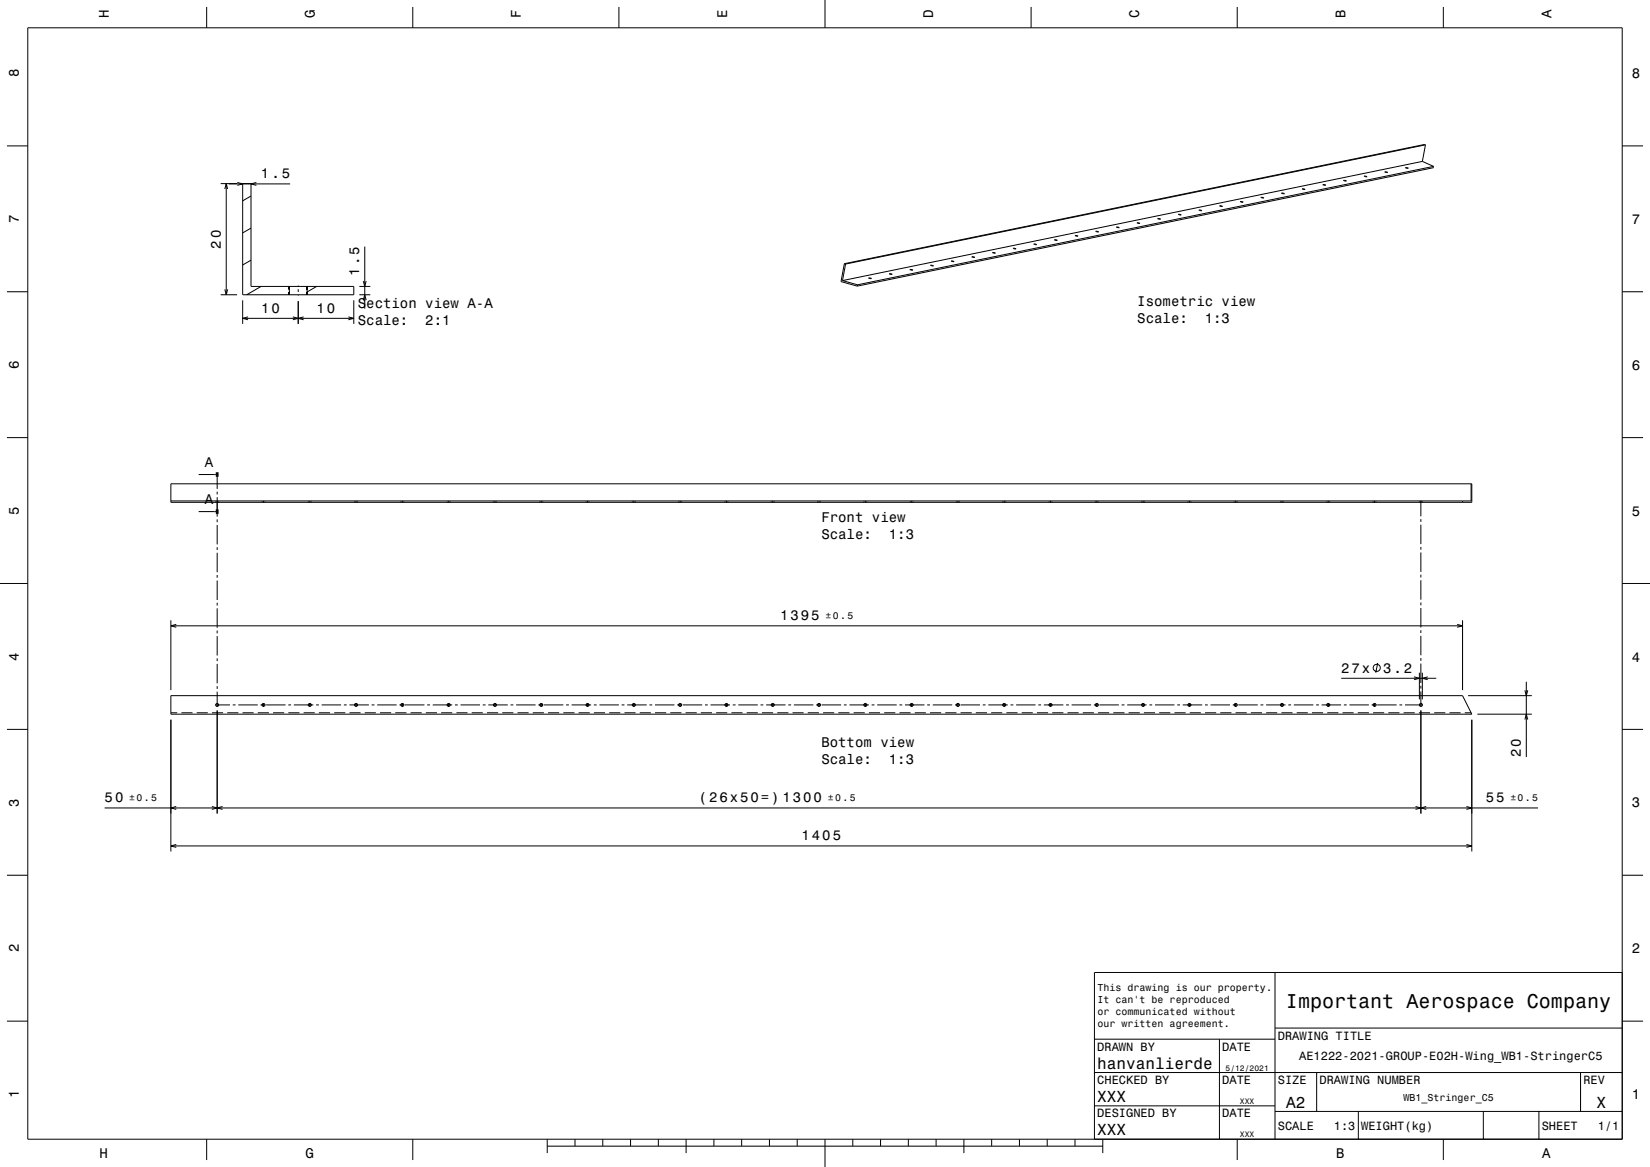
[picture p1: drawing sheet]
<svg xmlns="http://www.w3.org/2000/svg" width="594mm" height="420mm" viewBox="0 0 594 420" stroke-linecap="round" stroke-linejoin="round" font-family="sans-serif">
<g fill="none" stroke="#000" stroke-width=".36">
<path d="M10 10h574v400h-574zM74.4 2.5v7.5M148.6 2.5v7.5M222.8 2.5v7.5M297 0v10M371.2 2.5v7.5M445.4 2.5v7.5M519.6 2.5v7.5M2.5 52.5h7.5M512 58.1l4.1 1.8M512 58.1l-208.7 42.9M513.2 52.1l-.4-.1-208.8 42.9"/>
<path d="M513.2 52.1l-1.2 6M513.2 52.1l-208.8 42.9M516.1 59.9l-.1 .5-207.4 42.6M516.1 59.9l-207.4 42.6M584 52.5h7.5M79.4 66.1h6M80.9 68l.5-1.9 .6 1.9M81.4 66.1v40M82.4 66.2h22.1M85.4 65.7l2 .5-2 .5M87.4 66.1h3v37h37v3h-40zM90.4 70.5l-3 1.8"/>
<path d="M92.3 65.7l-1.9 .5 1.9 .5M416.7 78.7l1.1 .2zM424.2 77.1l1 .2zM431.6 75.6l1.1 .2zM439 74.1l1.1 .2zM446.5 72.6l1 .2zM453.9 71l1.1 .2zM461.3 69.5l1.1 .2zM468.8 68l1 .2zM476.2 66.5l1.1 .2zM483.6 64.9l1.1 .2zM491.1 63.4l1 .2z"/>
<path d="M498.5 61.9l1.1 .2zM505.9 60.3l1.1 .2zM90.4 93.6l-3 1.8M90.4 82.1l-3 1.7M131.3 88.8v22.3M304 94.9l-1.2 6.4 5.8 1.7M304 94.9l.4 .1M304.4 95l-1.1 6M320.1 98.5l1.1 .2zM327.6 97l1 .2zM335 95.5l1 .2zM342.4 93.9l1.1 .2z"/>
<path d="M349.8 92.4l1.1 .2zM357.3 90.9l1 .2zM364.7 89.4l1.1 .2zM372.1 87.8l1.1 .2zM379.6 86.3l1 .2zM387 84.8l1.1 .2zM394.4 83.3l1.1 .1zM401.9 81.7l1 .2zM409.3 80.2l1.1 .2zM2.5 105h7.5M79.4 106.1h6M80.9 104.2l.5 1.9 .6-1.9"/>
<path d="M87.4 108.1v8.5M87.4 114.6h40M89.3 114l-1.9 .6 1.9 .5M94 103.1l-5.2 3M104.2 103.1v3M105.4 114l2 .6-2 .5M107.4 102.8v.3M107.4 104.1v1M107.4 106.1v.3M107.4 108.4v8.2M109.3 114l-1.9 .6 1.9 .5M110.6 103.1v3"/>
<path d="M114 103.1l-3.4 2M125.4 114l2 .6-2 .5M127.4 108.1v8.5M129.4 106.1h3.9M129.4 103.1h3.9M130.8 108l.5-1.9 .5 1.9M130.8 101.2l.5 1.9 .5-1.9M303.3 101l5.4 1.5M308.7 102.5l-.1 .5M312.7 100.1l1 .2zM584 105h7.5M2.5 157.5h7.5"/>
<path d="M584 157.5h7.5M61.5 174.1h468.4v6.7h-468.4zM71.5 170.8h5.7M78.2 171.6v4.4M78.2 177v1M78.2 179v6.9M529.6 174.1v6.2h-468.1M71.5 184.1h5.7M77.6 180.3v.2M77.6 180.6v.2M78.2 186.9v1M78.2 188.9v7"/>
<path d="M78.2 196.9v1M78.2 198.9v7M78.7 180.3v.2M78.7 180.6v.2M94.3 180.3v.2M94.3 180.6v.2M94.9 180.2v.6M95.4 180.3v.2M95.4 180.6v.2M111 180.3v.2M111 180.6v.2M111.5 180.2v.6"/>
<path d="M112.1 180.3v.2M112.1 180.6v.2M127.7 180.3v.2M127.7 180.6v.2M128.2 180.2v.6M128.7 180.3v.2M128.7 180.6v.2M144.3 180.3v.2M144.3 180.6v.2M144.9 180.2v.6M145.4 180.3v.2M145.4 180.6v.2"/>
<path d="M161 180.3v.2M161 180.6v.2M161.5 180.2v.6M162.1 180.3v.2M162.1 180.6v.2M177.7 180.3v.2M177.7 180.6v.2M178.2 180.2v.6M178.7 180.3v.2M178.7 180.6v.2M194.3 180.3v.2M194.3 180.6v.2"/>
<path d="M194.8 180.2v.6M195.4 180.3v.2M195.4 180.6v.2M211 180.3v.2M211 180.6v.2M211.5 180.2v.6M212.1 180.3v.2M212.1 180.6v.2M227.7 180.3v.2M227.7 180.6v.2M228.2 180.2v.6M228.7 180.3v.2"/>
<path d="M228.7 180.6v.2M244.3 180.3v.2M244.3 180.6v.2M244.9 180.2v.6M245.4 180.3v.2M245.4 180.6v.2M261 180.3v.2M261 180.6v.2M261.5 180.2v.6M262.1 180.3v.2M262.1 180.6v.2M277.7 180.3v.2"/>
<path d="M277.7 180.6v.2M278.2 180.2v.6M278.7 180.3v.2M278.7 180.6v.2M294.3 180.3v.2M294.3 180.6v.2M294.9 180.2v.6M295.4 180.3v.2M295.4 180.6v.2M311 180.3v.2M311 180.6v.2M311.5 180.2v.6"/>
<path d="M312.1 180.3v.2M312.1 180.6v.2M327.7 180.3v.2M327.7 180.6v.2M328.2 180.2v.6M328.7 180.3v.2M328.7 180.6v.2M344.3 180.3v.2M344.3 180.6v.2M344.9 180.2v.6M345.4 180.3v.2M345.4 180.6v.2"/>
<path d="M361 180.3v.2M361 180.6v.2M361.5 180.2v.6M362.1 180.3v.2M362.1 180.6v.2M377.7 180.3v.2M377.7 180.6v.2M378.2 180.2v.6M378.7 180.3v.2M378.7 180.6v.2M394.3 180.3v.2M394.3 180.6v.2"/>
<path d="M394.9 180.2v.6M395.4 180.3v.2M395.4 180.6v.2M411 180.3v.2M411 180.6v.2M411.5 180.2v.6M412.1 180.3v.2M412.1 180.6v.2M427.7 180.3v.2M427.7 180.6v.2M428.2 180.2v.6M428.7 180.3v.2"/>
<path d="M428.7 180.6v.2M444.3 180.3v.2M444.3 180.6v.2M444.9 180.2v.6M445.4 180.3v.2M445.4 180.6v.2M461 180.3v.2M461 180.6v.2M461.5 180.2v.6M462.1 180.3v.2M462.1 180.6v.2M477.7 180.3v.2"/>
<path d="M477.7 180.6v.2M478.2 180.2v.6M478.7 180.3v.2M478.7 180.6v.2M494.3 180.3v.2M494.3 180.6v.2M494.9 180.2v.6M495.4 180.3v.2M495.4 180.6v.2M511 180.3v.2M511 180.6v.2M511.5 180.2v5.6"/>
<path d="M511.5 186.8v1M511.5 188.8v7M511.5 196.8v1M511.5 198.8v7M512 180.3v.2M512 180.6v.2M526.5 180.3v.5M0 210h10M78.2 206.9v1M78.2 208.9v7M78.2 216.9v1M78.2 218.9v7"/>
<path d="M511.5 206.8v1M511.5 208.8v7M511.5 216.8v1M511.5 218.8v7M584 210h10M61.5 223.2v25.2M61.5 225.2h465M63.5 224.7l-2 .5 2 .6M78.2 226.9v1M78.2 228.9v7M78.2 236.9v1M78.2 238.9v7"/>
<path d="M496 238.6l-.7 3.5M511.5 226.8v1M511.5 228.8v7M511.5 236.8v1M511.5 238.8v7M524.6 224.7l1.9 .5-1.9 .6M526.5 223.2v25.2M61.5 250.4h465l3.4 6.6h-468.4zM61.5 259v47.5M61.5 256.5h2.3M65.3 256.5h4M70.8 256.5h4"/>
<path d="M76.3 256.5h4M77.5 253.7h5.3M78.2 246.9v1M78.2 248.9v5.5M78.2 255.7v37.1M81.8 256.5h4M83.8 253.7h1M85.8 253.7h7M87.3 256.5h4M92.8 256.5h4M93.8 253.7h1.7M94.9 253v1.4"/>
<path d="M95.8 253.7h7M98.3 256.5h4M103.8 253.7h1M103.8 256.5h4M105.8 253.7h7M109.3 256.5h4M111.5 253v1.4M113.8 253.7h1M114.8 256.5h4M115.8 253.7h7M120.3 256.5h4M123.8 253.7h1"/>
<path d="M125.8 253.7h7M125.8 256.5h4M128.2 253v1.4M131.3 256.5h4M133.8 253.7h1M135.8 253.7h7M136.8 256.5h4M142.3 256.5h4M143.8 253.7h1.7M144.9 253v1.4M145.8 253.7h7M147.8 256.5h4"/>
<path d="M153.3 256.5h4M153.8 253.7h1M155.8 253.7h7M158.8 256.5h4M161.5 253v1.4M163.8 253.7h1M164.3 256.5h4M165.8 253.7h7M169.8 256.5h4M173.8 253.7h1M175.3 256.5h4M175.8 253.7h7"/>
<path d="M178.2 253v1.4M180.8 256.5h4M183.8 253.7h1M185.8 253.7h7M186.3 256.5h4M191.8 256.5h4M193.8 253.7h1.7M194.8 253v1.4M195.8 253.7h7M197.3 256.5h4M202.8 256.5h4M203.8 253.7h1"/>
<path d="M205.8 253.7h7M208.3 256.5h4M211.5 253v1.4M213.8 253.7h1M213.8 256.5h4M215.8 253.7h7M219.3 256.5h4M223.8 253.7h1M224.8 256.5h4M225.8 253.7h7M228.2 253v1.4M230.3 256.5h4"/>
<path d="M233.8 253.7h1M235.8 253.7h7M235.8 256.5h4M241.3 256.5h4M243.8 253.7h1.7M244.9 253v1.4M245.8 253.7h7M246.8 256.5h4M252.3 256.5h4M253.8 253.7h1M255.8 253.7h7M257.8 256.5h4"/>
<path d="M261.5 253v1.4M263.3 256.5h4M263.8 253.7h1M265.8 253.7h7M268.8 256.5h4M273.8 253.7h1M274.3 256.5h4M275.8 253.7h7M278.2 253v1.4M279.8 256.5h4M283.8 253.7h1M285.3 256.5h4"/>
<path d="M285.8 253.7h7M290.8 256.5h4M293.8 253.7h1.7M294.9 253v1.4M295.8 253.7h7M296.3 256.5h4M301.8 256.5h4M303.8 253.7h1M305.8 253.7h7M307.3 256.5h4M311.5 253v1.4M312.8 256.5h4"/>
<path d="M313.8 253.7h1M315.8 253.7h7M318.3 256.5h4M323.8 253.7h1M323.8 256.5h4M325.8 253.7h7M328.2 253v1.4M329.3 256.5h4M333.8 253.7h1M334.8 256.5h4M335.8 253.7h7M340.3 256.5h4"/>
<path d="M343.8 253.7h1.7M344.9 253v1.4M345.8 253.7h7M345.8 256.5h4M351.3 256.5h4M353.8 253.7h1M355.8 253.7h7M356.8 256.5h4M361.5 253v1.4M362.3 256.5h4M363.8 253.7h1M365.8 253.7h7"/>
<path d="M367.8 256.5h4M373.3 256.5h4M373.8 253.7h1M375.8 253.7h7M378.2 253v1.4M378.8 256.5h4M383.8 253.7h1M384.3 256.5h4M385.8 253.7h7M389.8 256.5h4M393.8 253.7h1.7M394.9 253v1.4"/>
<path d="M395.3 256.5h4M395.8 253.7h7M400.8 256.5h4M403.8 253.7h1M405.8 253.7h7M406.3 256.5h4M411.5 253v1.4M411.8 256.5h4M413.8 253.7h1M415.8 253.7h7M417.3 256.5h4M422.8 256.5h4"/>
<path d="M423.8 253.7h1M425.8 253.7h7M428.2 253v1.4M428.3 256.5h4M433.8 253.7h1M433.8 256.5h4M435.8 253.7h7M439.3 256.5h4M443.8 253.7h1.7M444.8 256.5h4M444.9 253v1.4M445.8 253.7h7"/>
<path d="M450.3 256.5h4M453.8 253.7h1M455.8 253.7h7M455.8 256.5h4M461.3 256.5h4M461.5 253v1.4M463.8 253.7h1M465.8 253.7h7M466.8 256.5h4M472.3 256.5h4M473.8 253.7h1M475.8 253.7h7"/>
<path d="M477.8 256.5h4M478.2 253v1.4M482.8 244.1h34.3M483.3 256.5h4M483.8 253.7h1M485.8 253.7h7M488.8 256.5h4M493.8 253.7h1.7M494.3 256.5h4M494.9 253v1.4M495.8 253.7h7M499.8 256.5h4"/>
<path d="M503.8 253.7h1M505.3 256.5h4M505.8 253.7h6.4M509.1 243.6l1.9 .5-1.9 .5M510.8 256.5h4M511 242.1v9.6M511.5 246.8v1M511.5 248.8v5.6M511.5 255.7v37.1M512 242.1v9.6M514 243.6l-2 .5 2 .5M516.3 256.5h4"/>
<path d="M521.8 256.5h4M527.3 256.5h2.3M528.5 250.4h23M529.9 259v47.5M531.9 257h19.6M549 248.4l.5 2 .5-2M549 259l.5-2 .5 2M549.5 245.4v27.1M2.5 262.5h7.5M584 262.5h7.5M37.7 290.8h516M63.5 290.3l-2 .5 2 .5"/>
<path d="M76.3 290.3l1.9 .5-1.9 .5M80.1 290.3l-1.9 .5 1.9 .5M509.6 290.3l1.9 .5-1.9 .5M513.5 290.3l-2 .5 2 .5M527.9 290.3l2 .5-2 .5M2.5 315h7.5M61.5 304.5h468.4M63.5 303.9l-2 .6 2 .5M527.9 303.9l2 .6-2 .5M584 315h7.5M459 350v60M584 350h-190v60"/>
<path d="M2.5 367.5h7.5M394 374h65M439 374v36M459 370h125M584 367.5h7.5M394 398h65M394 386h190M474 386v14M569 386v14M74.4 410v7.5M148.6 410v7.5M197 412.5h200"/>
<path d="M197 410v5M207 410v2.5M217 410v2.5M227 410v2.5M237 410v2.5M247 410v5M257 410v2.5M267 410v2.5M277 410v2.5M287 410v2.5M297 410v10M307 410v2.5"/>
<path d="M317 410v2.5M327 410v2.5M337 410v2.5M347 410v5M357 410v2.5M367 410v2.5M377 410v2.5M387 410v2.5M397 410v5M445.4 410v7.5M459 400h125M489 400v10"/>
<path d="M519.6 410v7.5M534 400v10M554 400v10"/>
<circle cx="78.2" cy="253.7" r=".53"/>
<circle cx="94.9" cy="253.7" r=".53"/>
<circle cx="111.5" cy="253.7" r=".53"/>
<circle cx="128.2" cy="253.7" r=".53"/>
<circle cx="144.9" cy="253.7" r=".53"/>
<circle cx="161.5" cy="253.7" r=".53"/>
<circle cx="178.2" cy="253.7" r=".53"/>
<circle cx="194.9" cy="253.7" r=".53"/>
<circle cx="211.5" cy="253.7" r=".53"/>
<circle cx="228.2" cy="253.7" r=".53"/>
<circle cx="244.9" cy="253.7" r=".53"/>
<circle cx="261.5" cy="253.7" r=".53"/>
<circle cx="278.2" cy="253.7" r=".53"/>
<circle cx="294.9" cy="253.7" r=".53"/>
<circle cx="311.5" cy="253.7" r=".53"/>
<circle cx="328.2" cy="253.7" r=".53"/>
<circle cx="344.9" cy="253.7" r=".53"/>
<circle cx="361.5" cy="253.7" r=".53"/>
<circle cx="378.2" cy="253.7" r=".53"/>
<circle cx="394.9" cy="253.7" r=".53"/>
<circle cx="411.5" cy="253.7" r=".53"/>
<circle cx="428.2" cy="253.7" r=".53"/>
<circle cx="444.9" cy="253.7" r=".53"/>
<circle cx="461.5" cy="253.7" r=".53"/>
<circle cx="478.2" cy="253.7" r=".53"/>
<circle cx="494.9" cy="253.7" r=".53"/>
<circle cx="495.6" cy="240.4" r="1.28"/>
<circle cx="511.5" cy="253.7" r=".53"/>
</g>
<path d="M78.2 170v1.6M78.2 183.3v1.7" fill="none" stroke="#000" stroke-width="1" stroke-linecap="butt"/>
<g fill="#000">
<path d="M77.2 170.5l1 .3-1 .2z" fill-rule="evenodd"/>
<path d="M77.2 183.9l1 .2-1 .3z" fill-rule="evenodd"/>
</g>
<text font-size="7.2" x="462.9" y="362.6">Important Aerospace Company</text>
<g font-size="5.8">
<text x="395" y="384.6">hanvanlierde</text>
<text x="395" y="396.6">XXX</text>
<text x="463" y="398.6">A2</text>
<text x="574.8" y="398.6">X</text>
<text x="395" y="408.6">XXX</text>
</g>
<g font-size="5">
<text x="39.1" y="6.5" transform="rotate(-90 39.1 6.5)">H</text>
<text x="113.3" y="6.5" transform="rotate(-90 113.3 6.5)">G</text>
<text x="187.5" y="6.5" transform="rotate(-90 187.5 6.5)">F</text>
<text x="261.7" y="6.5" transform="rotate(-90 261.7 6.5)">E</text>
<text x="335.9" y="6.5" transform="rotate(-90 335.9 6.5)">D</text>
<text x="410.1" y="6.5" transform="rotate(-90 410.1 6.5)">C</text>
<text x="484.3" y="6.5" transform="rotate(-90 484.3 6.5)">B</text>
<text x="558.5" y="6.5" transform="rotate(-90 558.5 6.5)">A</text>
<text x="6.8" y="27.8" transform="rotate(-90 6.8 27.8)">8</text>
<text x="587.5" y="28.1">8</text>
<text x="93.9" y="64.2">1.5</text>
<text x="6.8" y="80.3" transform="rotate(-90 6.8 80.3)">7</text>
<text x="587.5" y="80.6">7</text>
<text x="79.4" y="89.5" transform="rotate(-90 79.4 89.5)">20</text>
<text x="129.3" y="99.3" transform="rotate(-90 129.3 99.3)">1.5</text>
<text x="94" y="112.6">10</text>
<text x="114" y="112.6">10</text>
<text x="128.8" y="110.9">Section view A-A</text>
<text x="409.4" y="110.2">Isometric view</text>
<text x="128.8" y="117">Scale:</text>
<text x="153.1" y="117">2:1</text>
<text x="409.4" y="116.2">Scale:</text>
<text x="433.7" y="116.2">1:3</text>
<text x="6.8" y="132.8" transform="rotate(-90 6.8 132.8)">6</text>
<text x="587.5" y="133.1">6</text>
<text x="73.7" y="168.2">A</text>
<text x="6.8" y="185.3" transform="rotate(-90 6.8 185.3)">5</text>
<text x="73.7" y="181.5">A</text>
<text x="587.5" y="185.6">5</text>
<text x="295.7" y="188">Front view</text>
<text x="295.7" y="194">Scale:</text>
<text x="320" y="194">1:3</text>
<text x="280.9" y="223.2">1395</text>
<text x="6.8" y="237.8" transform="rotate(-90 6.8 237.8)">4</text>
<text x="587.5" y="238.1">4</text>
<text x="482.8" y="242.1">27x</text>
<text x="497.9" y="242.1">3.2</text>
<text x="295.7" y="268.9">Bottom view</text>
<text x="295.7" y="274.9">Scale:</text>
<text x="320" y="274.9">1:3</text>
<text x="547.5" y="272.5" transform="rotate(-90 547.5 272.5)">20</text>
<text x="6.8" y="290.3" transform="rotate(-90 6.8 290.3)">3</text>
<text x="37.7" y="288.8">50</text>
<text x="251.5" y="288.8">(26x50=) 1300</text>
<text x="534.8" y="288.8">55</text>
<text x="587.5" y="290.6">3</text>
<text x="288.6" y="302.5">1405</text>
<text x="6.8" y="342.8" transform="rotate(-90 6.8 342.8)">2</text>
<text x="587.5" y="343.1">2</text>
<text x="6.8" y="395.3" transform="rotate(-90 6.8 395.3)">1</text>
<text x="587.5" y="395.6">1</text>
<text x="35.8" y="416.8">H</text>
<text x="110" y="416.8">G</text>
<text x="481" y="416.8">B</text>
<text x="555.2" y="416.8">A</text>
</g>
<g font-size="4.3">
<text x="460" y="374.2">DRAWING TITLE</text>
<text x="395" y="378.2">DRAWN BY</text>
<text x="440" y="378.2">DATE</text>
<text x="467.7" y="381.6">AE1222-2021-GROUP-E02H-Wing_WB1-StringerC5</text>
<text x="395" y="390.2">CHECKED BY</text>
<text x="440" y="390.2">DATE</text>
<text x="460" y="390.2">SIZE</text>
<text x="475" y="390.2">DRAWING NUMBER</text>
<text x="570" y="390.2">REV</text>
<text x="395" y="402.2">DESIGNED BY</text>
<text x="440" y="402.2">DATE</text>
<text x="460" y="406.6">SCALE</text>
<text x="480.2" y="406.6">1:3</text>
<text x="490" y="406.6">WEIGHT(kg)</text>
<text x="555" y="406.6">SHEET</text>
<text x="575.2" y="406.6">1/1</text>
</g>
<g font-size="3.6">
<text x="395.1" y="356.8">This drawing is our property.</text>
<text x="395.1" y="361.2">It can't be reproduced</text>
<text x="395.1" y="365.5">or communicated without</text>
<text x="395.1" y="369.8">our written agreement.</text>
<text x="505.2" y="396.2">WB1_Stringer_C5</text>
</g>
<g font-size="3.5">
<text x="297.2" y="222.7">±0.5</text>
<text x="46.5" y="288.3">±0.5</text>
<text x="298" y="288.3">±0.5</text>
<text x="543.7" y="288.3">±0.5</text>
</g>
<g font-size="2.9">
<text x="441.2" y="385.3">5/12/2021</text>
<text x="446.4" y="397.3">XXX</text>
<text x="446.4" y="409.3">XXX</text>
</g>
</svg>
